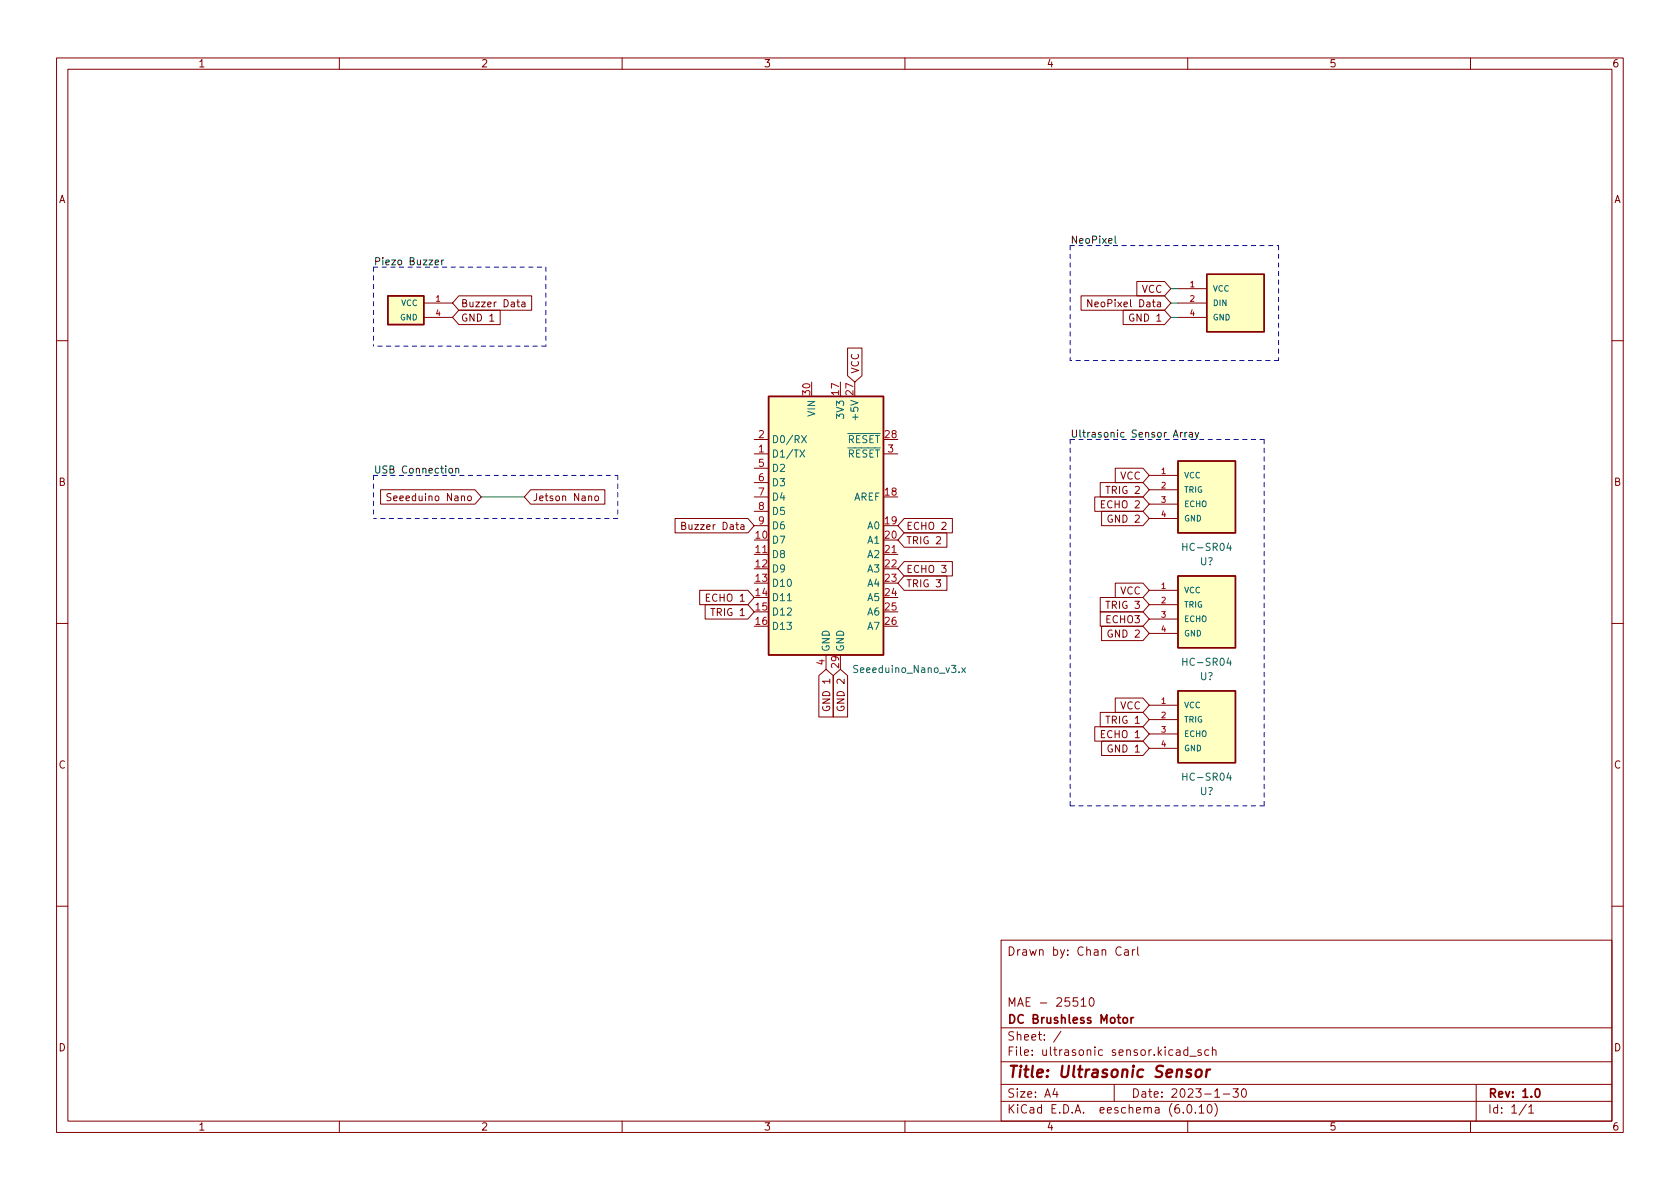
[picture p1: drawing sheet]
<svg xmlns="http://www.w3.org/2000/svg" width="297mm" height="210mm" viewBox="0 0 297 210" stroke-linecap="round" stroke-linejoin="round" font-family="sans-serif">
<g fill="none" stroke="#840000" stroke-width=".18">
<path d="M10 10.2h277v190.1h-277zM12 12.2h273v186.1h-273zM60 10.2v2M110 10.2v2M160 10.2v2M210 10.2v2M260 10.2v2M74.9 53.6h5.1M74.9 56.1h5.1M81.1 54.9h7.3v2.5h-7.3l-1.1-1.3zM81.1 52.3h12.9v2.6h-12.9l-1.1-1.3zM86.6 56.8h.7"/>
<path d="M91.4 53.4h.5M91.6 53v1.1l.3 .2M92.3 53.5h.5v.8M92.8 53.7l-.4 .1-.2 .2 .2 .3 .4-.1M191.1 52.3h14.8l1.1 1.3-1.1 1.3h-14.8zM193 53v1.3l-.7-1.3v1.3M198.6 54.9h7.3l1.1 1.2-1.1 1.3h-7.3zM201 49.8h4.9l1.1 1.2-1.1 1.3h-4.9zM208.3 53.6h5.1M208.3 56.1h5.1M208.3 51h5.1M10 60.2h2"/>
<path d="M133.3 77.7h2.6M149.9 61.5h2.5v4.9l-1.3 1.2-1.2-1.2zM285 60.2h2M67.3 86.6h16.7l1.1 1.3-1.1 1.2h-16.7zM69.1 87.3h-.5l-.1 .1v.4l.5 .2 .1 .3-.2 .2h-.5M93.8 86.6h13.1v2.5h-13.1l-1.1-1.2zM105.2 87.8l.2-.1 .4 .1v.5l-.1 .2h-.3l-.2-.1zM119.4 91.7h12.8l1.1 1.3-1.1 1.2h-12.8zM120.5 93l.6-.1 .1-.2-.1-.2-.6-.1v1.2h.5l.2-.1 .1-.3-.3-.2M133.3 80.3h2.6M133.3 98h2.6M133.3 82.8h2.6"/>
<path d="M133.3 85.3h2.6M133.3 87.9h2.6M133.3 90.4h2.6M133.3 93h2.6M156.2 80.3h2.5M156.2 98h2.5M159.9 91.7h8.5v2.5h-8.5l-1.2-1.2zM159.9 99.3h8.5v2.5h-8.5l-1.2-1.2zM159.9 94.2h7.5v2.6h-7.5l-1.2-1.3zM193.6 87.9h8.5l1.1 1.2-1.1 1.3h-8.5zM194.5 85.3h7.6l1.1 1.3-1.1 1.3h-7.6zM194.8 90.4h7.3l1.1 1.3-1.1 1.3h-7.3z"/>
<path d="M197.2 82.8h4.9l1.1 1.3-1.1 1.2h-4.9zM203.2 84.1h5.1M203.2 86.6h5.1M203.2 89.1h5.1M203.2 91.7h5.1M10 110.2h2M123.7 104.4h8.5l1.1 1.3-1.1 1.2h-8.5zM124.7 106.9h7.5l1.1 1.3-1.1 1.3h-7.5zM144.8 119.5l1.2-1.1 1.3 1.1v7.3h-2.5zM146 115.8v2.6M147.3 119.5l1.3-1.1 1.3 1.1v7.3h-2.6zM159.9 101.8h7.5v2.6h-7.5l-1.2-1.3z"/>
<path d="M194.5 105.7h7.6l1.1 1.2-1.1 1.3h-7.6zM194.5 108.2h7.6l1.1 1.3-1.1 1.2h-7.6zM194.8 110.7h7.3l1.1 1.3-1.1 1.3h-7.3zM197.2 103.1h4.9l1.1 1.3-1.1 1.3h-4.9zM203.2 104.4h5.1M203.2 106.9h5.1M203.2 109.5h5.1M203.2 112h5.1M285 110.2h2M193.6 128.5h8.5l1.1 1.3-1.1 1.3h-8.5zM194.5 126h7.6l1.1 1.2-1.1 1.3h-7.6zM194.8 131.1h7.3l1.1 1.2-1.1 1.3h-7.3z"/>
<path d="M197.2 123.4h4.9l1.1 1.3-1.1 1.3h-4.9zM203.2 124.7h5.1M203.2 127.2h5.1M203.2 129.8h5.1M203.2 132.3h5.1M10 160.2h2M177 166.3h108v32h-108zM191.1 176.9l.5-.5v1.5M191.1 177.9h.9M192.7 176.6l.2-.2a.81 .81 0 0 1 .6 .7 .81 .81 0 0 1-.3 .8h-.1a.81 .81 0 0 1-.4-1.3zM198.2 167.6a.6 .6 0 0 0-.7 0 .6 .6 0 0 0-.2 .7 .56 .56 0 0 0 .3 .6 .56 .56 0 0 0 .6-.1M198.9 168h.5l.1 .9"/>
<path d="M199.5 168.3l-.5 .1a.29 .29 0 0 0-.2 .2 .29 .29 0 0 0 .2 .3h.5M200.2 167.9v1M200.6 167.9l-.2 .1-.2 .2M201.1 167.4v1.3l.3 .2M285 160.2h2M60 198.3v2M110 198.3v2M160 198.3v2M177 194.8h108M177 191.8h108M177 187.8h108M177 181.8h108"/>
<path d="M186.5 192.5l-.4 1h1M186.9 193v1M187.6 182.4l-1.3 1.9M197 191.8v3M210 198.3v2M210 185.7l-.4-.1-.3 .3v.4l.1 .3h.6M210 185.1v1.5M210.1 195.4l.1-.1a.81 .81 0 0 1 .6 .7 .81 .81 0 0 1-.3 .8h-.1a.81 .81 0 0 1-.6-.6 .81 .81 0 0 1 .3-.8zM210.4 186.8h1.1M211.4 196.7v.1M212 195.8l.4-.5v1.5M212 196.8h.9"/>
<path d="M212.4 185.7l-.4-.1-.2 .2 .1 .3 .5 .1v.4h-.6M213.6 195.4l.2-.1a.81 .81 0 0 1 .6 .7 .81 .81 0 0 1-.3 .8h-.2a.81 .81 0 0 1-.5-.6 .81 .81 0 0 1 .2-.8zM213.7 185.7l-.4-.1-.3 .3v.4l.1 .3h.6M214.4 185.8l.2-.2 .3 .1 .1 .9M214.4 185.1v1.5M214.8 195.1a1.72 1.72 0 0 1 0 2.3M216.3 193.5h1.1M218 192.5h.9l-.5 .6 .5 .1v.7l-.3 .1h-.4l-.2-.1M219.7 192.6l.2-.1a.81 .81 0 0 1 .5 .7 .81 .81 0 0 1-.3 .8h-.1a.81 .81 0 0 1-.6-.6 .81 .81 0 0 1 .3-.8zM260 198.3v2M261 191.8v6.5M269.9 195.3l-1.3 1.9"/>
<path d="M270.3 195.8l.4-.5v1.5M270.3 196.8h.9"/>
</g>
<path d="M200 179.9v1M200.4 179.9l-.3 .1-.1 .2M198.6 180.1l.2-.2 .5 .2v.5l-.1 .3h-.4l-.2-.1zM271.6 192.6l.2-.1a.82 .82 0 0 1 .6 .7 .82 .82 0 0 1-.3 .8h-.2a.81 .81 0 0 1-.6-.6 .81 .81 0 0 1 .3-.8z" fill="none" stroke="#840000" stroke-width=".3"/>
<path d="M210.6 189.2a.49 .49 0 0 0-.8 .3l.1 .2 .6 .2 .1 .2-.1 .3-.2 .1-.6-.1M211.6 189.3a.52 .52 0 0 1 .5-.2 .52 .52 0 0 1 .4 .4l-.1 .6a.55 .55 0 0 1-.5 .4 .55 .55 0 0 1-.5-.4zM213.4 189.1l-.2 1.4M214 189.1l-.4 .1-.3 .3" fill="none" stroke="#840000" stroke-width=".4"/>
<g fill="#ffffc2" stroke="#ffffc2" stroke-width=".18">
<path d="M208.3 122.2h10.1v12.7h-10.1z"/>
<path d="M208.3 101.8h10.1v12.7h-10.1z"/>
<path d="M135.9 70.1h20.3v45.7h-20.3z"/>
<path d="M68.6 52.3h6.3v5.1h-6.3z"/>
<path d="M213.4 48.5h10.1v10.2h-10.1z"/>
<path d="M208.3 81.5h10.1v12.7h-10.1z"/>
</g>
<path d="M68.6 52.3h6.3v5.1h-6.3zM213.4 48.5h10.1v10.2h-10.1zM135.9 70.1h20.3v45.7h-20.3zM208.3 81.5h10.1v12.7h-10.1zM208.3 101.8h10.1v12.7h-10.1zM208.3 122.2h10.1v12.7h-10.1z" fill="none" stroke="#840000" stroke-width=".25"/>
<path d="M141.4 79.6l.9 1.2M141.7 77l.9 1.3M142.3 79.6l-.9 1.2M142.6 77l-.9 1.3M217.2 96l-.3 .9h.8M139.2 106.2h.7M170 118.1l.7 .8M170.7 118.1l-.7 .8M217.2 116.3l-.3 .9h.8M217.2 136.7l-.3 .9h.8" fill="none" stroke="#006464" stroke-width=".18"/>
<g fill="none" stroke="#0f0f0f" stroke-width=".18">
<path d="M76.9 46.4l.6-.1v-.3h-.4l-.2 .2 .1 .6h.5M78.1 46v.8M78.5 46l-.4 .2M197.2 41.7v1.1l.1 .2M208.7 76.5v.8M209.1 76.5l-.4 .2M209.5 76.5v.8M209.9 76.5l-.4 .2M210.3 76.5h.5v.8M210.8 76.8h-.4l-.2 .2 .2 .3 .4-.1M211.3 76.5l.3 .8M211.9 76.5l-.4 1.1-.2 .1"/>
<path d="M79.5 82.9l.3-.1 .2 .3v.3l-.2 .3-.3-.1-.1-.2zM80.6 82.9l.2-.1 .3 .1v.8M80.6 82.8v.9"/>
</g>
<g fill="none" stroke="#0000c2" stroke-width=".18" stroke-dasharray=".8 .8">
<path d="M66 47.2v14M66 47.2h30.5M96.5 47.2v14M189.2 43.4h36.9M189.2 43.4v20.3M226.1 43.4v20.3M96.5 61.2h-30.5M189.2 77.7h34.3M189.2 77.7v64.8M223.5 77.7v64.8M226.1 63.7h-36.9M66 84.1v7.6"/>
<path d="M66 84.1h43.2M109.2 91.7h-43.2M109.2 84.1v7.6M223.5 142.5h-34.3"/>
</g>
<path d="M207 53.6h1.3M207 51h1.3M207 56.1h1.3M85.1 87.9h7.6" fill="none" stroke="#009600" stroke-width=".18"/>
<text font-size="2.8" fill="#840000" x="178" y="190.6">Title: Ultrasonic Sensor</text>
<g font-size="2.1" fill="#840000">
<text x="178" y="169">Drawn by: Chan Carl</text>
<text x="178" y="178">MAE - 25510</text>
<text x="178" y="184">Sheet: /</text>
<text x="178" y="181">DC Brushless Motor</text>
<text x="178" y="186.7">File: ultrasonic sensor.kicad_sch</text>
<text x="178" y="196.9">KiCad E.D.A. eeschema (6.0.10)</text>
<text x="178" y="194.1">Size: A4</text>
<text x="200" y="194.1">Date: 2023-1-30</text>
<text x="263" y="194.1">Rev: 1.0</text>
<text x="263" y="196.9">Id: 1/1</text>
</g>
<g font-size="1.8" fill="#840000">
<text x="35" y="11.9">1</text>
<text x="85" y="11.9">2</text>
<text x="135" y="11.9">3</text>
<text x="185" y="11.9">4</text>
<text x="235" y="11.9">5</text>
<text x="285" y="11.9">6</text>
<text x="10.3" y="35.9">A</text>
<text x="285.3" y="35.9">A</text>
<text x="201.8" y="51.8">VCC</text>
<text x="81.4" y="56.9">GND 1</text>
<text x="81.4" y="54.3">Buzzer Data</text>
<text x="193.8" y="54.3">NeoPixel Data</text>
<text x="200.2" y="56.9">GND 1</text>
<text x="151.9" y="66.1" transform="rotate(-90 151.9 66.1)">VCC</text>
<text x="10.3" y="85.9">B</text>
<text x="69.8" y="88.6">Seeeduino Nano</text>
<text x="94.1" y="88.6">Jetson Nano</text>
<text x="195.2" y="89.9">ECHO 2</text>
<text x="196.1" y="87.3">TRIG 2</text>
<text x="198" y="84.8">VCC</text>
<text x="285.3" y="85.9">B</text>
<text x="121.8" y="93.7">Buzzer Data</text>
<text x="160.2" y="93.7">ECHO 2</text>
<text x="196.4" y="92.4">GND 2</text>
<text x="160.2" y="101.3">ECHO 3</text>
<text x="160.2" y="96.2">TRIG 2</text>
<text x="125.3" y="106.4">ECHO 1</text>
<text x="160.2" y="103.8">TRIG 3</text>
<text x="196.1" y="107.7">TRIG 3</text>
<text x="198" y="105.1">VCC</text>
<text x="126.2" y="108.9">TRIG 1</text>
<text x="195.7" y="110.2">ECHO3</text>
<text x="196.4" y="112.7">GND 2</text>
<text x="146.8" y="125.2" transform="rotate(-90 146.8 125.2)">GND 1</text>
<text x="149.3" y="125.2" transform="rotate(-90 149.3 125.2)">GND 2</text>
<text x="198" y="125.4">VCC</text>
<text x="195.2" y="130.5">ECHO 1</text>
<text x="196.1" y="128">TRIG 1</text>
<text x="10.3" y="135.9">C</text>
<text x="196.4" y="133.1">GND 1</text>
<text x="285.3" y="135.9">C</text>
<text x="10.3" y="185.9">D</text>
<text x="285.3" y="185.9">D</text>
<text x="35" y="199.9">1</text>
<text x="85" y="199.9">2</text>
<text x="135" y="199.9">3</text>
<text x="185" y="199.9">4</text>
<text x="235" y="199.9">5</text>
<text x="285" y="199.9">6</text>
</g>
<g font-size="1.8" fill="#0f0f0f">
<text x="66" y="46.9">Piezo Buzzer</text>
<text x="189.2" y="43.1">NeoPixel</text>
<text x="189.2" y="77.4">Ultrasonic Sensor Array</text>
<text x="66" y="83.7">USB Connection</text>
</g>
<g font-size="1.8" fill="#a90000">
<text x="143.3" y="69.8" transform="rotate(-90 143.3 69.8)">30</text>
<text x="148.3" y="69.8" transform="rotate(-90 148.3 69.8)">17</text>
<text x="150.9" y="69.8" transform="rotate(-90 150.9 69.8)">27</text>
<text x="134.1" y="77.5">2</text>
<text x="156.5" y="77.5">28</text>
<text x="134.1" y="80">1</text>
<text x="134.1" y="82.5">5</text>
<text x="157" y="80">3</text>
<text x="134.1" y="85.1">6</text>
<text x="134.1" y="87.6">7</text>
<text x="156.5" y="87.6">18</text>
<text x="133.6" y="95.2">10</text>
<text x="134.1" y="90.2">8</text>
<text x="134.1" y="92.7">9</text>
<text x="156.5" y="92.7">19</text>
<text x="156.5" y="95.2">20</text>
<text x="133.6" y="97.8">11</text>
<text x="133.6" y="100.3">12</text>
<text x="156.5" y="97.8">21</text>
<text x="156.5" y="100.3">22</text>
<text x="133.6" y="102.9">13</text>
<text x="133.6" y="105.4">14</text>
<text x="133.6" y="107.9">15</text>
<text x="156.5" y="102.9">23</text>
<text x="156.5" y="105.4">24</text>
<text x="156.5" y="107.9">25</text>
<text x="133.6" y="110.5">16</text>
<text x="156.5" y="110.5">26</text>
<text x="145.8" y="117.6" transform="rotate(-90 145.8 117.6)">4</text>
<text x="148.3" y="118.1" transform="rotate(-90 148.3 118.1)">29</text>
</g>
<g font-size="1.8" fill="#006464">
<text x="144.1" y="73.6" transform="rotate(-90 144.1 73.6)">VIN</text>
<text x="149.2" y="73.8" transform="rotate(-90 149.2 73.8)">3V3</text>
<text x="151.8" y="73.8" transform="rotate(-90 151.8 73.8)">+5V</text>
<text x="136.4" y="80.9">D1/TX</text>
<text x="136.4" y="78.4">D0/RX</text>
<text x="136.4" y="83.4">D2</text>
<text x="148.4" y="78.4">~{RESET}</text>
<text x="148.4" y="80.9">~{RESET}</text>
<text x="136.4" y="86">D3</text>
<text x="136.4" y="88.5">D4</text>
<text x="150.9" y="88.5">AREF</text>
<text x="136.4" y="91.1">D5</text>
<text x="136.4" y="93.6">D6</text>
<text x="153.4" y="93.6">A0</text>
<text x="136.4" y="96.1">D7</text>
<text x="136.4" y="98.7">D8</text>
<text x="136.4" y="101.2">D9</text>
<text x="153.4" y="96.1">A1</text>
<text x="153.4" y="98.7">A2</text>
<text x="153.4" y="101.2">A3</text>
<text x="209.6" y="97.4">HC-SR04</text>
<text x="212.2" y="99.9">U?</text>
<text x="136.4" y="103.8">D10</text>
<text x="136.4" y="106.3">D11</text>
<text x="153.4" y="103.8">A4</text>
<text x="153.4" y="106.3">A5</text>
<text x="136.4" y="108.8">D12</text>
<text x="136.4" y="111.4">D13</text>
<text x="153.4" y="108.8">A6</text>
<text x="153.4" y="111.4">A7</text>
<text x="146.7" y="115.3" transform="rotate(-90 146.7 115.3)">GND</text>
<text x="149.2" y="115.3" transform="rotate(-90 149.2 115.3)">GND</text>
<text x="151.4" y="119">Seeeduino_Nano_v3.x</text>
<text x="209.6" y="117.7">HC-SR04</text>
<text x="212.2" y="120.3">U?</text>
<text x="209.6" y="138">HC-SR04</text>
<text x="212.2" y="140.6">U?</text>
</g>
<g font-size="1.4" fill="#a90000">
<text x="77.1" y="53.3">1</text>
<text x="210.4" y="50.8">1</text>
<text x="210.4" y="53.3">2</text>
<text x="77.1" y="55.9">4</text>
<text x="210.4" y="55.9">4</text>
<text x="205.3" y="83.8">1</text>
<text x="205.3" y="86.4">2</text>
<text x="205.3" y="88.9">3</text>
<text x="205.3" y="91.4">4</text>
<text x="205.3" y="104.1">1</text>
<text x="205.3" y="106.7">2</text>
<text x="205.3" y="109.2">3</text>
<text x="205.3" y="111.8">4</text>
<text x="205.3" y="124.5">1</text>
<text x="205.3" y="127">2</text>
<text x="205.3" y="129.5">3</text>
<text x="205.3" y="132.1">4</text>
</g>
<g font-size="1.4" fill="#006464">
<text x="214.4" y="51.6">VCC</text>
<text x="70.8" y="56.6">GND</text>
<text x="70.9" y="54.1">VCC</text>
<text x="214.4" y="54.1">DIN</text>
<text x="214.4" y="56.6">GND</text>
<text x="209.3" y="84.6">VCC</text>
<text x="209.3" y="87.1">TRIG</text>
<text x="209.3" y="89.7">ECHO</text>
<text x="209.3" y="92.2">GND</text>
<text x="209.3" y="104.9">VCC</text>
<text x="209.3" y="107.4">TRIG</text>
<text x="209.3" y="110">ECHO</text>
<text x="209.3" y="112.5">GND</text>
<text x="209.3" y="125.2">VCC</text>
<text x="209.3" y="127.8">TRIG</text>
<text x="209.3" y="130.3">ECHO</text>
<text x="209.3" y="132.8">GND</text>
</g>
</svg>
